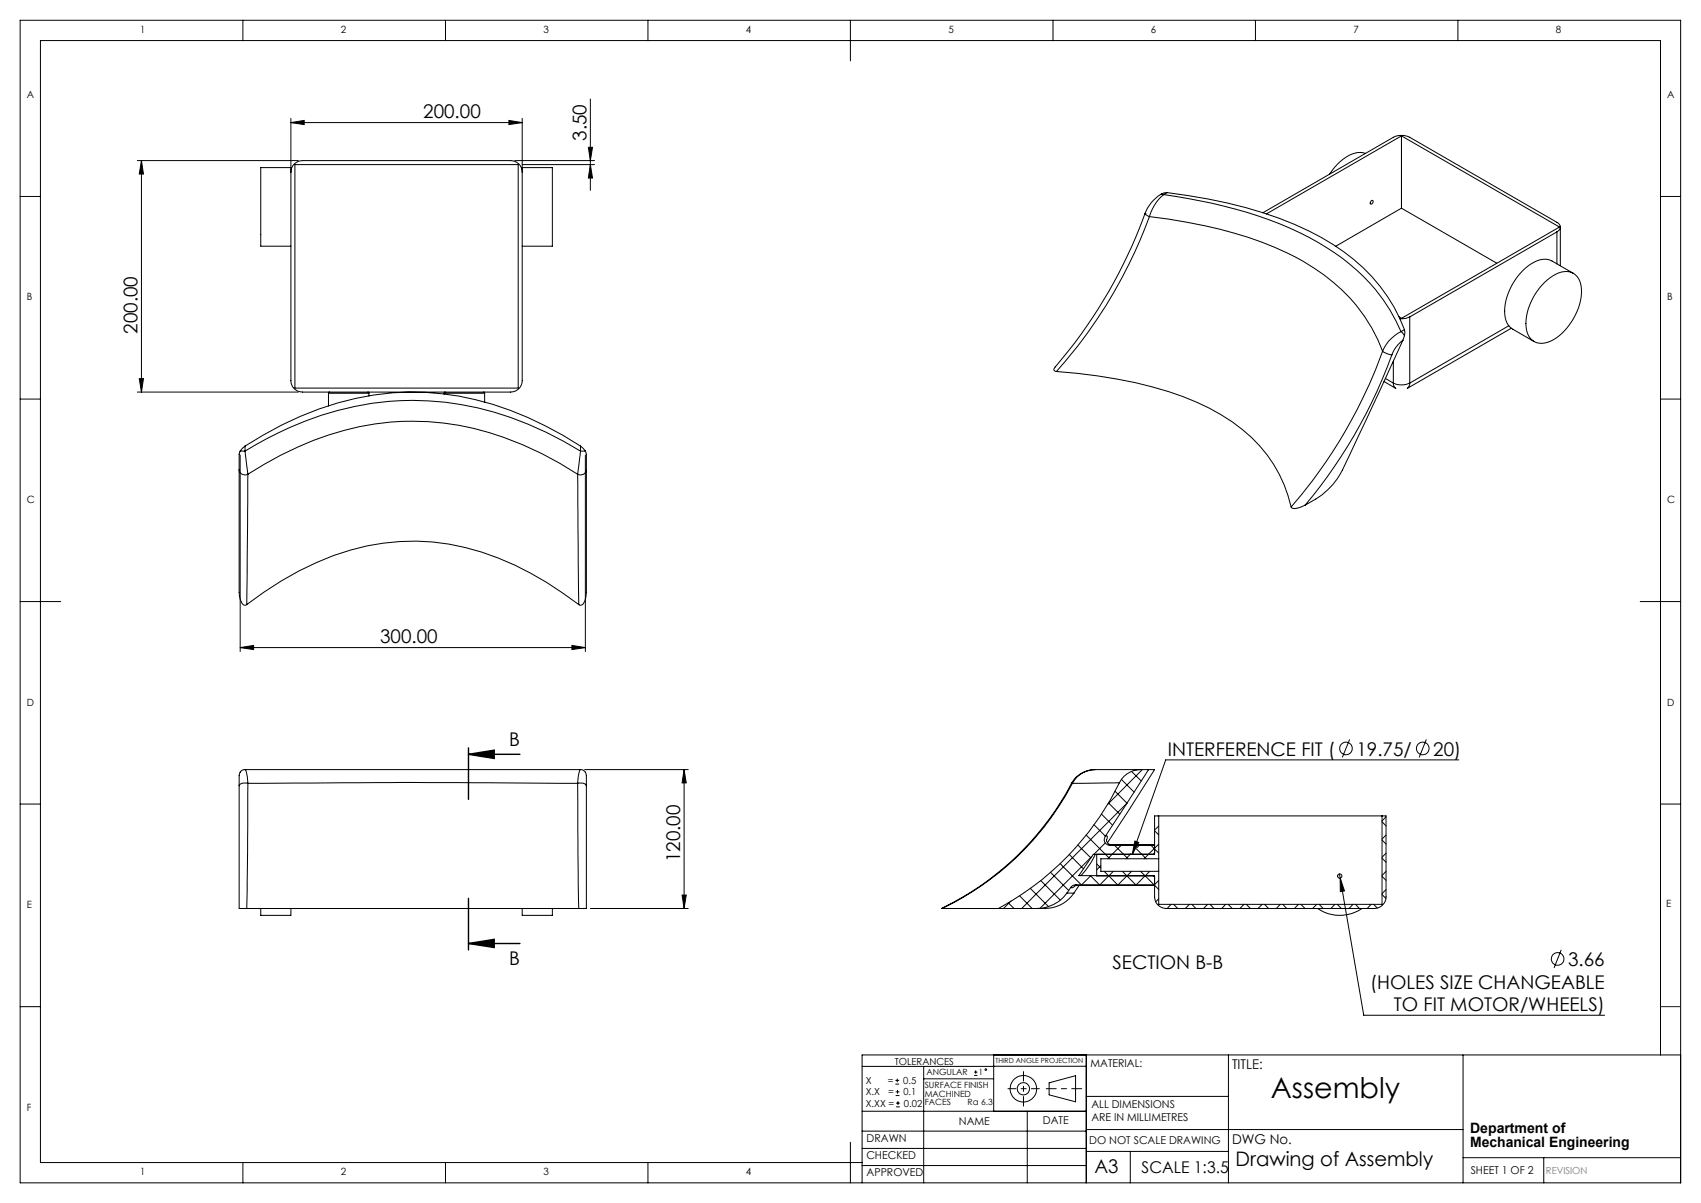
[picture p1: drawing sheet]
<svg xmlns="http://www.w3.org/2000/svg" width="420mm" height="297mm" viewBox="0 0 420 297" stroke-linecap="round" stroke-linejoin="round" font-family="sans-serif">
<g fill="none" stroke="#000" stroke-width=".25">
<path d="M5 5h410v287h-410zM60 5v5M110 5v5M160 5v5M210 5v10M260 5v5M310 5v5M360 5v5M33.9 39.6h39.8M34.9 39.6v57.2M34.9 39.6l.5 3.4h-1zM71.8 30.3l3.3-.6v1.1z"/>
<path d="M71.8 29.2v12.3M71.8 30.3h57.1M125.7 29.7l3.2 .6-3.2 .5zM127.1 39.6h19.7M128.9 29.2v12.3M145.3 36.4h1l-.5 3.2zM145.8 24.4v22.6M337.1 37.9a6.4 6.4 0 0 0-6.2 2l-1.3 1.3-1.3 1.8M346 33.5l39.1 22.6-39.1 22.5-.6-.4M346 33.5l-33.3 19.3M346 33.5v17.9M5 48.5h5"/>
<path d="M71.8 42.5v-1.1h-7.4v19.4h7.4M71.8 42.5v51.4a2.83 2.83 0 0 0 2.9 2.9h51.4a2.83 2.83 0 0 0 2.8-2.9v-51.4M71.8 42.5a2.83 2.83 0 0 1 2.9-2.9h51.4a2.83 2.83 0 0 1 2.8 2.9M72.8 40.6h55.2v55.2h-55.2zM128.9 40.6h17.9M128.9 42.5v-1.1h7.5v19.4h-7.5M145.8 40.6l.5 3.4h-1zM282.7 52.7a125.1 125.1 0 0 1-22.5 38.3l.1 .5 .5 .2M282.7 52.7h.1M282.7 52.7l.2 .3 .9 .5M283.8 53.5a119.3 119.3 0 0 1-23 38.2M283.8 53.5a109 109 0 0 1 34 8.9 46.8 46.8 0 0 1 20.9 18.6l1.5 2.8 1.2 2.9"/>
<path d="M286.6 48a9.1 9.1 0 0 0-3.9 4.7M286.8 47.9l-.2 .1h.7M287.3 48l-1.8 2-1 1.6-.7 1.9M287.3 48a115.5 115.5 0 0 1 33.8 9.5 51.5 51.5 0 0 1 22.1 19l2.7 5.4M288.2 47.6a109.8 109.8 0 0 1 35.1 9.5 45.4 45.4 0 0 1 22.3 21.4l1.2 2.9M288.2 47.6l-1.4 .3M288.2 47.6l-.9 .4M311.8 52.5l32.2-18.6a4.7 4.7 0 0 1 4.1 0l36.3 21a1.25 1.25 0 0 1 .9 1.2 1.25 1.25 0 0 1-.9 1.2M338.5 49.6l.3-.1a.48 .48 0 0 1 .2 .6 .48 .48 0 0 1-.7 .2zM346 51.4l23.6 13.6M346 51.4l-16.2 9.4M384.4 57.3l-36.3 20.9"/>
<path d="M384.4 57.3v7.9M385.3 56.1v9.5M410 48.5h5M348.1 78.2l-1 .4-1.4 .1M348.1 78.2v16.4M381.4 69.7a7.7 7.7 0 0 1 6.1-2.6 4.1 4.1 0 0 1 3 4.4 14.8 14.8 0 0 1-7.7 12.8 3.9 3.9 0 0 1-6-3.7 14.7 14.7 0 0 1 4.6-10.9zM388.5 67.5l-5.3-3.1a5.2 5.2 0 0 0-5.7 1.1 14.6 14.6 0 0 0-5.8 12.9 4.1 4.1 0 0 0 1.8 2.9l5.3 3M5 98.5h5M33.9 96.8h39.8M34.4 93.5h1l-.5 3.3zM81.1 97.1h10M81.1 97.1v3.1"/>
<path d="M81.4 96.8l-.3 .3M90.8 96.8l.3 .3M91.1 97.1v.7M109.7 97.1h10M109.7 97.1v.2M110 96.8l-.3 .3M119.4 96.8l.3 .3M119.7 97.1v2.2M260.8 91.7a106 106 0 0 1 34.7 7.6 41.3 41.3 0 0 1 19 15.4 33.7 33.7 0 0 1 4.3 10.5M341.4 86.7a122.2 122.2 0 0 1-22.6 38.5M341.4 86.7l1.4 .7 .9 .2M341.7 94.2l2.9 1.7a1.41 1.41 0 0 1-.6-1.3"/>
<path d="M342.1 93.4l1.9 1.2M343.7 87.6a123.1 123.1 0 0 1-21.4 37.1M344 94.6a4.7 4.7 0 0 0 4.1 0M344 89.2v5.4M345.9 81.9l-.8 .4a9.2 9.2 0 0 0-3.7 4.4M345.9 81.9l.9 1M346.4 84l-13 28a22 22 0 0 1-7 10.2l-4.1 2.5M346.4 84l-1.7 1.7-1 1.9M346.8 82.9l-.4 1.1M346.8 81.4v1.5M346.8 81.4l-.9 .5M372.5 80.4l-24.4 14.2"/>
<path d="M373.2 81l-25.7 14.9 .4-.5 .2-.8M410 98.5h5M59.1 116a1.44 1.44 0 0 0 2.1 1.1M59.1 116v27.7a7.6 7.6 0 0 0 .9 5.6l.5 .1 .4-.1M59.3 111.4l-.2 .7v3.9M59.3 111.4h1.2M59.3 112.4v48.5M60.5 111.4l.7 5.7M60.5 111.4a79 79 0 0 1 41.4-12.6 78.4 78.4 0 0 1 41.4 12.6M60.5 110.1a77.4 77.4 0 0 1 40.5-13.3 73.3 73.3 0 0 1 38 10.7l4.3 2.6M60.5 110.1l-1.2 1.3M60.5 110.1v1.3"/>
<path d="M61.2 117.1a74.7 74.7 0 0 1 40.7-13.1 71.3 71.3 0 0 1 36.4 10.4l4.3 2.7M61.2 117.1l-.3 32.2M142.6 117.1l.3 32.2M143.3 111.4l-.7 5.7M143.3 111.4h1.2M143.3 110.1l1.2 1.3M143.3 110.1v1.3M144.5 111.4l.3 .7v3.9M144.5 112.4v48.5M144.8 116a1.44 1.44 0 0 1-2.2 1.1M144.8 116v27.7a7.6 7.6 0 0 1-1 5.6l-.5 .1-.4-.1M322.3 124.7a4.8 4.8 0 0 1-3.1 .8l-.4-.3"/>
<path d="M5 148.5h10M59.3 159.9l3.3-.6v1.1zM59.3 159.9h85.2M60.9 149.3a72 72 0 0 1 33.8-15.2 56.7 56.7 0 0 1 32.3 5.4 87.8 87.8 0 0 1 15.9 9.8M141.2 159.3l3.3 .6-3.3 .5zM405 148.5h10M5 198.5h5M59.1 194v30.3h1.8M60.5 190l.5 1.2 .2 2.2M60.5 190h82.8M60.5 190a1.54 1.54 0 0 0-1.4 1.9v2.1M61.2 193.4a1.72 1.72 0 0 0-2.1 .6"/>
<path d="M61.2 193.4l-.3 30.9M61.2 193.4l38-.2 43.4 .2M142.6 193.4l.3 30.9M142.6 193.4a1.72 1.72 0 0 1 2.2 .6M143.3 190l-.4 1.2-.3 2.2M143.3 190a1.34 1.34 0 0 1 1.4 .9l.1 3.1M144.4 190h25.5M144.8 194v30.3h-1.9M168.9 190l.5 3.3h-1zM168.9 190v34.3M264.6 193.3a70.7 70.7 0 0 1-32.2 31h.2M264.8 193.4a70.6 70.6 0 0 1-32.2 30.9"/>
<path d="M270.4 190a6.5 6.5 0 0 0-5.7 3.3l.1 .1M273.7 198.2l2.8 2.8M275.3 195.3l3 3M276.4 193.2l-11.6 .2M276.9 192.4l3.1 3.2M278.3 198.2l-26 26.1M279.4 190.5l2.4 2.3M281.6 190h-7a19.6 19.6 0 0 0-6.1 .3 6.2 6.2 0 0 0-3.7 3.1M282 190l-8.6 8.6M283.4 190l.2 .1M283.6 190h1.5l-11.7 18.1M283.6 190l-10.7 16.5"/>
<path d="M283.6 190a6.8 6.8 0 0 0-6.7 2.4 71.2 71.2 0 0 1-30.4 31.9h9.5M333.2 182.6l-1.8 4.4M352.2 182.6l-1.8 4.4M360.2 187.6h-72.4l-8.2 23.3M410 198.5h5M254.4 219.3l4.5 4.5M257 217.4l4.8 4.8M259.4 215.3l4.5 4.5M261.8 213.2l5.3 5.3 2.2-2.3M264 210.9l3.5 3.6M264.4 219.1l-.9 1.4M265.6 218.5l-.9 .2-.3 .4"/>
<path d="M265.6 218.6l-.6 .5h-.6M265.6 218.5h.2M265.6 218.5h19.2M266.1 208.6l3.2 3.2M266.5 218.6l-1.4 1.9M268.2 206.2l5.8 5.8M269.2 216.2l2.3 2.3M269.6 211.5l-12.8 12.7M270.1 203.6l2.8 2.8M270.4 210.9a16.6 16.6 0 0 1-3.6 5.3M270.8 213.3l1 1M270.8 210.9h14.3v-9.5h57.1v20a2.89 2.89 0 0 1-2.8 2.9h-51.5a2.89 2.89 0 0 1-2.8-2.9v-5.2h-14.3z"/>
<path d="M271.8 213.7l-1 1M272 201l2.7 2.7M272.6 215.1l1.2 1.1 1.1-1.1M272.9 208.1l-2.8 2.8M272.9 206.5a1.37 1.37 0 0 0-.1 1.4 1.37 1.37 0 0 0 1.3 .8M272.9 206.5l.3-.1 .2 .1-.2 .9M273.2 207.3a1.24 1.24 0 0 0 1.2 1.3l-.3 .1M273.7 216.2l2.3 2.3M273.7 208.6h11.1M273.8 216.2l-2.2 2.3M274.1 208.7h10.7M275.2 208.7l3.3 3.3"/>
<path d="M276.9 208.7l-3.4 3.3M277.1 215.1l1.1 1.1M278.2 216.2l2.3 2.3M278.3 216.2l-2.3 2.3M279.1 210.9l-1.1 1.1M279.2 210.8l-.1 .1M279.4 215.1l-1.1 1.1M279.7 208.7l.1 .1M280.2 207.6l1 .4-1.6 2.9zM280.6 209.6l1.3 1.3M281.3 208.7l-.6 .6M281.6 215.1l1.2 1.1 1.1-1.1"/>
<path d="M281.9 210.9l1.1 1.1M282.7 216.2l2.2 2.2M282.8 216.2l-2.3 2.3M283.6 210.9l-1.1 1.1M284.2 208.7l1.9 1.9M284.8 218.6h-19.4M284.8 208.6l.3 .2M284.8 208.7l.3 .2M284.8 208.6v.1M284.8 218.5v.1M285.1 218.6l1 1M285.1 205.1l1 1"/>
<path d="M285.1 218.3l-.3 .3M285.1 218.2l-.3 .3M285.1 210.6l-.3 .3h-14.9l-3.5 5.3h18.4l.3 .3M285.9 201.4l.2 .2M286.1 203.9l-1 1M286.1 208.4l-2.5 2.5M286.1 217.4l-1 1M286.1 212v3.1M286.1 212h-14.3v3.1h14.3M286.1 201.4v10.6M330.7 215.8l6 34.8h59.5M330.9 216.8l1.1 3.2-1.1 .1z"/>
<path d="M341.2 216.4l1 .9M341.2 211.9l1 1M341.2 207.4l1 1M341.2 202.9l1 1M341.2 201.4v21.9h-55.1v-8.2M342.2 201.7l-1 1M342.2 206.2l-1 .9M342.2 210.6l-1 1M342.2 215.1l-1 1M342.2 219.6l-1 1M60.9 224.3h82M64.4 224.3v1.7h7.4v-1.7"/>
<path d="M128.9 224.3v1.7h7.5v-1.7M145.8 224.3h24.1M168.4 221h1l-.5 3.3zM232.6 224.3h13.8M248.9 222.8l1.5 1.5M249.6 222.4l-1.8 1.9M251.7 221.2l3.1 3.1M263.5 220.5a9.2 9.2 0 0 1-7.5 3.8M263.5 220.5h1.6M265.1 220.5a9.4 9.4 0 0 1-9.1 3.8M286.1 221.9l-.7 .7M289.2 223.3l-1 1"/>
<path d="M289.8 223.3l1 1M293.7 223.3l-1 1M294.3 223.3l1 1M298.2 223.3l-1 1M298.8 223.3l1 1M302.6 223.3l-.9 1M303.2 223.3l1.1 1M307.2 223.3l-1.1 1M307.7 223.3l1.1 1M311.6 223.3l-1 1M312.2 223.3l1 1M316.1 223.3l-1 1"/>
<path d="M316.7 223.3l1 1M320.6 223.3l-1 1M321.2 223.3l1 1M325.1 223.3l-1 1M325.3 224.3a9.8 9.8 0 0 0 11 0M325.7 223.3l1 1M329.6 223.3l-1 1M330.2 223.3l1 1M334.1 223.3l-1 1M334.7 223.3l1 1M338.6 223.3l-1 1M339.2 223.3l.9 .9"/>
<path d="M341.2 220.8l1 1M385.5 234.5l-1.8 4.5M5 248.5h5M212.9 279.3h55.3M212.9 274.4h55.3M212.9 263.3h32.5M221.1 267.6h.9M221.1 266.7h.9M221.2 270.5h.9M221.2 269.6h.9M221.3 273.3h.9M221.3 272.3h.9"/>
<path d="M221.5 266.3v.9M221.6 269.1v.9M221.7 271.9v.9M228.1 263.3v28.7M228.1 266.3h17.3M240.5 265.5h.8M240.5 264.7h.8M240.9 264.3v.8M245.4 263.2h22.8M245.4 260.5v13.9M253.6 274.4v17.6M259 267.3l6.6-1.7v6.4l-6.6-1.7z"/>
<path d="M268.2 260.5v31.5M268.2 270.7h35.1M268.2 278.9h93M303.3 260.5v31.5M361.2 260.5v31.5M410 260.5v-250.5h-400v277h202.9M415 260.5h-202.1v31.5M60 287v5M110 287v5M160 287v5M210 282v10M212.9 287.8h55.3"/>
<path d="M212.9 283.5h55.3M268.2 284.3h35.1M279.1 284.3v7.7M361.2 285.8h53.8M381.2 285.8v6.2"/>
<circle cx="332.4" cy="184.8" r="1.55"/>
<circle cx="351.3" cy="184.8" r="1.55"/>
<circle cx="330.8" cy="216.3" r=".53"/>
<circle cx="384.6" cy="236.7" r="1.55"/>
<circle cx="243.4" cy="264.1" r=".21"/>
<circle cx="252.7" cy="268.8" r="1.52"/>
<circle cx="252.7" cy="268.8" r="3.3"/>
</g>
<path d="M267.1 268.8h-8.8" fill="none" stroke="#000" stroke-width=".25" stroke-dasharray="15.2 1.3 1.3 1.3" stroke-dashoffset="12.8"/>
<path d="M252.7 264.6v8.5" fill="none" stroke="#000" stroke-width=".25" stroke-dasharray="15.2 1.3 1.3 1.3" stroke-dashoffset="12.9"/>
<path d="M248.9 268.8h7.7" fill="none" stroke="#000" stroke-width=".25" stroke-dasharray="15.2 1.3 1.3 1.3" stroke-dashoffset="13.3"/>
<path d="M410 248.5h5" fill="none" stroke="#00f" stroke-width=".25"/>
<path d="M115.7 186.2l6.3-1v2.1zM115.7 186.2h12.7M115.7 184.6v12.7M115.7 232.9l6.3-1v2zM115.7 221.8v12.7M115.7 232.9h12.7" fill="none" stroke="#000" stroke-width=".35"/>
<g fill="#000">
<path d="M280.2 207.6l1 .4-1.6 2.9z"/>
<path d="M71.8 30.3l3.3-.6v1.1zM125.7 29.7l3.2 .6-3.2 .5zM330.9 216.8v3.3l1.1-.1z"/>
<path d="M145.8 40.6l.5 3.4h-1zM145.3 36.4h1l-.5 3.2z"/>
<path d="M59.3 159.9l3.3-.6v1.1zM141.2 159.3l3.3 .6-3.3 .5z"/>
<path d="M115.7 186.2l6.3-1v2.1zM115.7 232.9l6.3-1v2z"/>
<path d="M168.9 190l.5 3.3h-1zM168.4 221h1l-.5 3.3zM34.9 39.6l.5 3.4h-1zM34.4 93.5h1l-.5 3.3z"/>
</g>
<text font-size="7.1" x="313.8" y="271.1">Assembly</text>
<text font-size="4.9" x="305.1" y="287.8">Drawing of Assembly</text>
<g font-size="4.7">
<text x="104.5" y="29.2">200.00</text>
<text x="144.8" y="34.8" transform="rotate(-90 144.8 34.8)">3.50</text>
<text x="33.9" y="82.4" transform="rotate(-90 33.9 82.4)">200.00</text>
<text x="93.9" y="158.8">300.00</text>
<text x="125.7" y="184.1">B</text>
<text x="288.4" y="186.5">INTERFERENCE FIT (</text>
<text x="334.9" y="186.5">19.75/</text>
<text x="353.9" y="186.5">20)</text>
<text x="167.9" y="212.9" transform="rotate(-90 167.9 212.9)">120.00</text>
<text x="125.7" y="238.3">B</text>
<text x="274.7" y="239.4">SECTION B-B</text>
<text x="387.2" y="238.4">3.66</text>
<text x="338.3" y="244.1">(HOLES SIZE CHANGEABLE</text>
<text x="344.2" y="249.6">TO FIT MOTOR/WHEELS)</text>
<text x="270.2" y="289.7">A3</text>
</g>
<text font-size="4" x="281.9" y="289.6">SCALE 1:3.5</text>
<g font-size="3.5">
<text x="363" y="279.6">Department of</text>
<text x="363" y="283.1">Mechanical Engineering</text>
</g>
<g font-size="3.3">
<text x="304.2" y="264">TITLE:</text>
<text x="304.2" y="282.5">DWG No.</text>
</g>
<g font-size="2.7">
<text x="269.3" y="263.5">MATERIAL:</text>
<text x="269.5" y="273.7">ALL DIMENSIONS</text>
<text x="236.8" y="277.8">NAME</text>
<text x="257.5" y="277.6">DATE</text>
<text x="269.5" y="276.7">ARE IN MILLIMETRES</text>
<text x="213.9" y="286.1">CHECKED</text>
<text x="214" y="282">DRAWN</text>
<text x="269" y="282.5">DO NOT SCALE DRAWING</text>
<text x="214" y="290.5">APPROVED</text>
<text x="363.1" y="289.8">SHEET 1 OF 2</text>
</g>
<g font-size="2.5">
<text x="34.6" y="8.2">1</text>
<text x="84.2" y="8.2">2</text>
<text x="134.2" y="8.2">3</text>
<text x="184.2" y="8.2">4</text>
<text x="234.2" y="8.2">5</text>
<text x="284.2" y="8.2">6</text>
<text x="334.2" y="8.2">7</text>
<text x="384.2" y="8.2">8</text>
<text x="6.7" y="24.2">A</text>
<text x="411.7" y="24.2">A</text>
<text x="6.7" y="74.2">B</text>
<text x="411.7" y="74.2">B</text>
<text x="6.7" y="124.2">C</text>
<text x="411.7" y="124.2">C</text>
<text x="6.7" y="174.2">D</text>
<text x="411.7" y="174.2">D</text>
<text x="6.7" y="224.2">E</text>
<text x="411.4" y="223.9">E</text>
<text x="6.7" y="274.2">F</text>
<text x="34.6" y="290.2">1</text>
<text x="84.2" y="290.2">2</text>
<text x="134.2" y="290.2">3</text>
<text x="184.2" y="290.2">4</text>
</g>
<g font-size="2.4">
<text x="220.9" y="262.8">TOLERANCES</text>
<text x="213.8" y="267.6">X</text>
<text x="219.2" y="267.6">=</text>
<text x="223" y="267.6">0.5</text>
<text x="213.8" y="273.2">X.XX =</text>
<text x="213.8" y="270.4">X.X</text>
<text x="219.3" y="270.4">=</text>
<text x="223.1" y="270.4">0.1</text>
<text x="223.2" y="273.2">0.02</text>
</g>
<text font-size="2.4" fill="#808080" x="381.7" y="289.8">REVISION</text>
<g font-size="2.1">
<text x="228.3" y="268.6">SURFACE FINISH</text>
<text x="228.8" y="265.5">ANGULAR</text>
<text x="241.6" y="265.5">1</text>
<text x="228.3" y="270.7">MACHINED</text>
<text x="228.3" y="272.8">FACES</text>
<text x="238.9" y="272.8">Ra 6.3</text>
</g>
<text font-size="1.7" x="245.8" y="262.5">THIRD ANGLE PROJECTION</text>
</svg>
